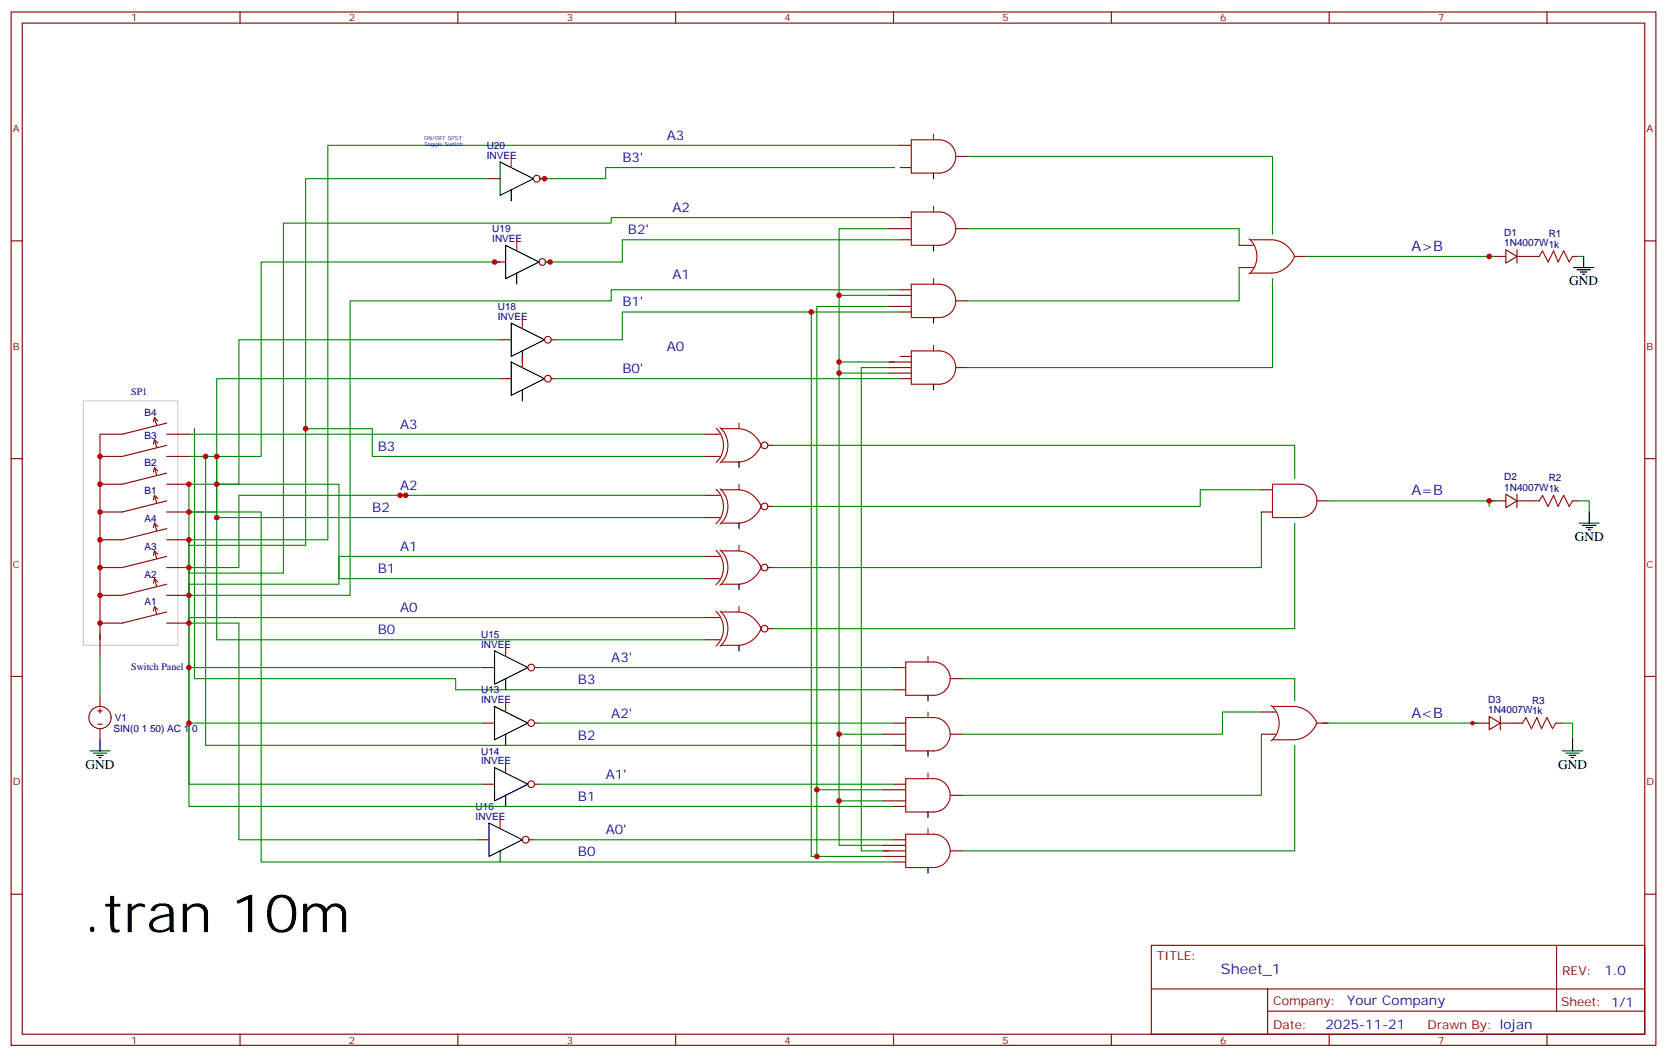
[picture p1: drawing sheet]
<svg xmlns="http://www.w3.org/2000/svg" width="529mm" height="336mm" viewBox="0 0 529 336" stroke-linecap="round" stroke-linejoin="round" font-family="sans-serif">
<g fill="none" stroke="#870000" stroke-width=".35">
<path d="M3.5 3.8h522.1v328.1h-522.1zM7.1 7.3h515v321.1h-515zM76.2 3.8v3.5M145.3 3.8v3.5M214.5 3.8v3.5M283.6 3.8v3.5M352.8 3.8v3.5M421.9 3.8v3.5M491.1 3.8v3.5M155.2 56.7h3.5M171.4 56.7h1.5M285.8 46.1h3.5"/>
<path d="M285.8 53.2h3.5M303.4 49.7h3.5M3.5 76.5h3.6M282.2 72.6h7.1M285.8 69.1h3.5M285.8 76.1h3.5M303.4 72.6h3.5M393.3 77.9h3.6M478 79.3l3.5 2.1-3.5 2.1zM481.5 79.3v4.2M522.1 76.5h3.5M157 83.2h3.5"/>
<path d="M173.2 83.2h1.4M282.2 97.3h7.1M282.2 93.8h7.1M285.8 92h3.5M285.8 99.1h3.5M303.4 95.5h3.5M393.3 84.9h3.6M411 81.4h3.5M472.7 81.4h5.3M481.5 81.4h7.1M499.2 81.4h1.7M158.7 107.9h3.6"/>
<path d="M175 107.9h1.4M282.2 118.5h7.1M282.2 116.7h7.1M282.2 114.9h7.1M285.8 113.2h3.5M303.4 116.7h3.5M49 139.6l.7 2.5M49 132.6l.7 2.4M50.1 133.6l-1.1-1-.3 1.4M52.9 134.3l-14.1 3.6h-7.1v70.5M52.9 137.9h7.1M158.7 120.2h3.6"/>
<path d="M175 120.2h1.4M224 137.9h3.5M285.8 120.2h3.5M3.5 145.6h3.6M49 157.3l.7 2.4M49 148.4l.7 2.5M50.1 158.3l-1.1-1-.3 1.4M50.1 149.5l-1.1-1.1-.3 1.5M50.1 140.7l-1.1-1.1-.3 1.4M52.9 159l-14.1 3.6h-7.1M52.9 150.2l-14.1 3.5h-7.1M52.9 153.7h7.1"/>
<path d="M52.9 141.4l-14.1 3.5h-7.1M52.9 144.9h7.1M224 144.9h3.5M224 157.3h3.5M243.8 141.4h1.4M400.4 155.5h3.5M418 159h3.6M472.7 159h5.3M478 156.9l3.5 2.1-3.5 2.1zM481.5 159h7.1M481.5 156.9v4.2M499.2 159h1.7"/>
<path d="M522.1 145.6h3.5M49 174.9l.7 2.5M49 166.1l.7 2.5M50.1 176l-1.1-1.1-.3 1.4M50.1 167.1l-1.1-1-.3 1.4M52.9 176.7l-14.1 3.5h-7.1M52.9 167.9l-14.1 3.5h-7.1M52.9 171.4h7.1M52.9 162.6h7.1M224 176.7h3.5M224 164.3h3.5M243.8 160.8h1.4"/>
<path d="M400.4 162.6h3.5M49 192.5l.7 2.5M49 183.7l.7 2.5M50.1 193.6l-1.1-1.1-.3 1.5M50.1 184.8l-1.1-1.1-.3 1.4M52.9 194.3l-14.1 3.5h-7.1M52.9 197.8h7.1M52.9 185.5l-14.1 3.5h-7.1M52.9 189h7.1M52.9 180.2h7.1M224 196.1h3.5M224 183.7h3.5"/>
<path d="M243.8 180.2h1.4M243.8 199.6h1.4M3.5 214.8h3.6M153.5 211.9h3.5M169.7 211.9h1.4M224 203.1h3.5M284 211.9h3.5M284 219h3.5M301.6 215.5h3.6M522.1 214.8h3.5M31 225.7h1.5M31 229.9h1.5"/>
<path d="M31.7 220.8v3.5M31.7 225v1.4M31.7 231.4v3.5M153.5 229.6h3.5M169.7 229.6h1.4M280.5 233.1h7M284 229.6h3.5M284 236.6h3.5M301.6 233.1h3.6M400.4 233.1h3.5M400.4 226.1h3.5M418 229.6h3.6"/>
<path d="M467.4 229.6h5.3M472.7 227.5l3.5 2.1-3.5 2.1zM476.2 229.6h7.1M476.2 227.5v4.2M493.9 229.6h1.8M153.5 249h3.5M169.7 249h1.4M280.5 254.3h7M280.5 250.8h7M284 249h3.5M284 256h3.5M301.6 252.5h3.6"/>
<path d="M151.7 266.6h3.5M167.9 266.6h1.4M280.5 271.9h7M280.5 268.4h7M280.5 270.2h7M284 266.6h3.5M284 273.7h3.5M301.6 270.2h3.6M3.5 283.9h3.6M522.1 283.9h3.5M365.5 300.1h156.6v28.3h-156.6zM365.5 314h156.5"/>
<path d="M402.4 314v14.1M494.1 300.2v20.8M76.2 328.4v3.5M145.3 328.4v3.5M214.5 328.4v3.5M283.6 328.4v3.5M352.8 328.4v3.5M402.4 321h119.6M421.9 328.4v3.5M491.1 328.4v3.5"/>
<circle cx="170.4" cy="56.7" r="1.06"/>
<circle cx="172.2" cy="83.2" r="1.06"/>
<circle cx="173.9" cy="107.9" r="1.06"/>
<circle cx="173.9" cy="120.2" r="1.06"/>
<circle cx="242.7" cy="141.4" r="1.06"/>
<circle cx="242.7" cy="160.8" r="1.06"/>
<circle cx="242.7" cy="180.2" r="1.06"/>
<circle cx="242.7" cy="199.6" r="1.06"/>
<circle cx="168.6" cy="211.9" r="1.06"/>
<circle cx="31.7" cy="227.8" r="3.5"/>
<circle cx="168.6" cy="229.6" r="1.06"/>
<circle cx="168.6" cy="249" r="1.06"/>
<circle cx="166.9" cy="266.6" r="1.06"/>
</g>
<g fill="none" stroke="#008700" stroke-width=".35">
<path d="M155.2 56.7h-58.2v81.2h-37M284 53.2h-91.7v3.5h-21.2M285.8 46.1h-181.7v125.3h-44.1M306.9 49.7h97v24.7M282.2 72.6h-15.9v195.8h14.2M285.8 76.1h-88.2v7.1h-24.7M285.8 69.1h-91.8v1.7h-104v111.2h-30v-1.8h15.8v-22.9h53M306.9 72.6h86.4v5.3M158.7 83.2h-75.8v61.7h-22.9M257.5 99.1v172.8h1.8M266.3 93.8h15.9M282.2 97.3h-22.9v174.6h21.2"/>
<path d="M285.8 99.1h-88.2v8.8h-21.2M285.8 92h-91.8v3.5h-82.9v93.5h-51.1v-3.5h47.6v-8.8h116.4M393.3 84.9v10.6h-86.4M403.9 88.5v28.2h-97M414.5 81.4h60M500.9 81.4h1.8M158.7 107.9h-82.9v45.8h-15.8v102.3h224M266.3 118.5h15.9M266.3 114.9h17.7M284 116.7h-10.6v153.5h8.8M61.7 136.1v79.4h82.9v3.5h139.4M97 136.1h21.2v8.8h105.8"/>
<path d="M158.7 120.2h-89.9v42.4h-8.8h22.9v111.1h201.1M176.4 120.2h109.4M224 137.9h-127v35.2h-37v-1.7M65.3 144.9v91.7h218.7M68.8 153.7h38.8v30h116.4M68.8 144.9v19.4h155.2M127 157.3h97M245.2 141.4h165.8v10.6M400.4 155.5h-19.4v5.3h-135.8M421.6 159h52.9M472.7 159v1.8M500.9 159h3.6v3.6"/>
<path d="M60 171.4v40.5h93.5M68.8 164.3v38.8h155.2M400.4 162.6v17.6h-155.2M411 166.1v33.5h-165.8M224 196.1h-164v1.7h15.8v68.8h75.9M31.7 208.4v12.4M60 211.9v17.7h93.5M171.1 211.9h112.9M305.2 215.5h105.8v7M60 229.6v19.4h93.5M171.1 229.6h112.9M266.3 233.1h14.2"/>
<path d="M400.4 233.1v19.4h-95.2M400.4 226.1h-12.3v7h-82.9M411 236.6v33.6h-105.8M419.8 229.6h49.4M495.7 229.6h3.5v5.3M171.1 249h112.9M259.3 250.8h21.2M266.3 254.3h14.2M169.3 266.6h114.7"/>
</g>
<g fill="none" stroke="#000" stroke-width=".35">
<path d="M158.7 51.4l10.6 5.3-10.6 5.3zM296.3 55v1.7M160.5 77.9l10.6 5.3-10.6 5.3zM162.3 60.3v3.5M296.3 77.9v1.8M164 86.7v3.5M499.5 84.9h6.4M500.6 85.7h4.2M501.6 86.4h2.2M502.4 87.1h.7M502.7 81.4v3.5M162.3 102.6l10.6 5.3-10.6 5.3z"/>
<path d="M162.3 114.9l10.6 5.3-10.6 5.3zM165.8 111.4v3.5M296.3 100.8v1.8M165.8 123.8v3.5M296.3 122v1.8M234.6 146.7v1.7M234.6 166.1v1.8M501.3 166.1h6.3M502.4 166.8h4.2M503.4 167.5h2.1M504.1 168.2h.7M504.5 162.6v3.5"/>
<path d="M234.6 185.5v1.8M157 206.7l10.6 5.2-10.6 5.3zM160.5 215.5v3.5M234.6 204.9v1.8M28.6 238.4h6.3M29.6 239.1h4.3M30.7 239.8h2.1M31.7 234.9v3.5M157 224.3l10.6 5.3-10.6 5.3zM160.5 233.1v3.5M294.6 220.8v1.7M294.6 238.4v1.8"/>
<path d="M496 238.4h6.4M497.1 239.1h4.2M498.1 239.8h2.1M499.2 234.9v3.5M31.4 240.5h.7M157 243.7l10.6 5.3-10.6 5.3zM160.5 252.5v3.5M294.6 257.8v1.8M498.8 240.5h.7M155.2 261.3l10.6 5.3-10.6 5.3zM158.7 270.2v3.5M294.6 275.4v1.8"/>
</g>
<g fill="none" stroke="#a10000" stroke-width=".35">
<path d="M289.3 44.4h8.8a5.3 5.3 0 0 1 5.3 5.3 5.3 5.3 0 0 1-5.3 5.3h-8.8zM289.3 67.3h8.8a5.3 5.3 0 0 1 5.3 5.3 5.3 5.3 0 0 1-5.3 5.3h-8.8zM396.5 75.8a7.4 7.4 0 0 1 0 11.2M396.9 76.1h6.7a8.2 8.2 0 0 1 7.3 5.3 8.2 8.2 0 0 1-7.3 5.3h-6.7M396.9 77.9h1M289.3 90.2h8.8a5.3 5.3 0 0 1 5.3 5.3 5.3 5.3 0 0 1-5.3 5.3h-8.8zM396.9 84.9h1M488.6 81.4l1.1-1.7 1.7 3.5 1.8-3.5 1.4 3.5 1.8-3.5 1.7 3.5 1.1-1.8M289.3 111.4h8.8a5.3 5.3 0 0 1 5.3 5.3 5.3 5.3 0 0 1-5.3 5.3h-8.8zM227.3 135.9a7.5 7.5 0 0 1 0 10.9M227.5 137.9h1.1M228.6 135.8a7.4 7.4 0 0 1 0 11.2"/>
<path d="M229 136.1h5.2a8.2 8.2 0 0 1 7.1 4.6M227.3 155.3a7.5 7.5 0 0 1 0 11M227.5 157.3h1.1M227.5 144.9h1.1M228.6 155.2a7.4 7.4 0 0 1 0 11.2M229 155.5h5.2a8.2 8.2 0 0 1 7.1 4.6M241.3 142.1a8.2 8.2 0 0 1-7.1 4.6h-5.2M241.3 140.7a1.07 1.07 0 0 1 0 1.4M403.9 153.7h8.8a5.3 5.3 0 0 1 5.3 5.3 5.3 5.3 0 0 1-5.3 5.3h-8.8zM488.6 159l1.1-1.7 1.7 3.5 1.8-3.5 1.4 3.5 1.8-3.5 1.7 3.5 1.1-1.8M227.3 174.7a7.5 7.5 0 0 1 0 11M227.5 176.7h1.1"/>
<path d="M227.5 164.3h1.1M228.6 174.6a7.4 7.4 0 0 1 0 11.2M229 174.9h5.2a8.2 8.2 0 0 1 7.1 4.6M241.3 161.5a8.2 8.2 0 0 1-7.1 4.6h-5.2M241.3 179.5a1.07 1.07 0 0 1 0 1.4M241.3 160.1a1.07 1.07 0 0 1 0 1.4M227.3 194.1a7.5 7.5 0 0 1 0 11M227.5 196.1h1.1M227.5 183.7h1.1M228.6 194a7.4 7.4 0 0 1 0 11.2M229 194.3h5.2a8.2 8.2 0 0 1 7.1 4.6M241.3 180.9a8.2 8.2 0 0 1-7.1 4.6h-5.2"/>
<path d="M241.3 198.9a1.07 1.07 0 0 1 0 1.4M227.5 203.1h1.1M241.3 200.3a8.2 8.2 0 0 1-7.1 4.6h-5.2M287.5 210.2h8.8a5.3 5.3 0 0 1 5.3 5.3 5.3 5.3 0 0 1-5.3 5.3h-8.8zM287.5 227.8h8.8a5.3 5.3 0 0 1 5.3 5.3 5.3 5.3 0 0 1-5.3 5.3h-8.8zM403.5 224a7.4 7.4 0 0 1 0 11.2M403.9 224.3h6.7a8.2 8.2 0 0 1 7.4 5.3 8.2 8.2 0 0 1-7.4 5.3h-6.7M403.9 226.1h1.1M403.9 233.1h1.1M483.3 229.6l1.1-1.8 1.7 3.6 1.8-3.6 1.4 3.6 1.8-3.6 1.7 3.6 1.1-1.8M287.5 247.2h8.8a5.3 5.3 0 0 1 5.3 5.3 5.3 5.3 0 0 1-5.3 5.3h-8.8zM287.5 264.9h8.8a5.3 5.3 0 0 1 5.3 5.3 5.3 5.3 0 0 1-5.3 5.2h-8.8z"/>
</g>
<path d="M26.5 127.3h29.9v77.6h-29.9z" fill="none" stroke="#ccc" stroke-width=".35"/>
<g fill="none" stroke="#f00" stroke-width=".35">
<path d="M162.3 49.7v3.5M296.3 42.6v1.8M164 76.1v3.6M296.3 65.5v1.8M296.3 88.5v1.7M165.8 100.8v3.6M165.8 113.2v3.5M296.3 109.6v1.8M234.6 134.3v1.8M234.6 153.7v1.8M234.6 173.1v1.8M234.6 192.5v1.8"/>
<path d="M160.5 204.9v3.5M294.6 208.4v1.8M160.5 222.5v3.6M294.6 226.1v1.7M158.7 259.6v3.5M160.5 241.9v3.6M294.6 245.5v1.7M294.6 263.1v1.8"/>
</g>
<g fill="#c00">
<circle cx="467.4" cy="229.6" r=".71"/>
<circle cx="472.7" cy="81.4" r=".88"/>
<circle cx="60" cy="162.6" r=".88"/>
<circle cx="60" cy="153.7" r=".88"/>
<circle cx="60" cy="229.6" r=".88"/>
<circle cx="65.3" cy="144.9" r=".88"/>
<circle cx="60" cy="211.9" r=".88"/>
<circle cx="60" cy="197.8" r=".88"/>
<circle cx="60" cy="171.4" r=".88"/>
<circle cx="68.8" cy="164.3" r=".88"/>
<circle cx="68.8" cy="153.7" r=".88"/>
<circle cx="60" cy="189" r=".88"/>
<circle cx="68.8" cy="144.9" r=".88"/>
<circle cx="60" cy="180.2" r=".88"/>
<circle cx="127" cy="157.3" r=".88"/>
<circle cx="128.8" cy="157.3" r=".88"/>
<circle cx="97" cy="136.1" r=".88"/>
<circle cx="157" cy="83.2" r=".88"/>
<circle cx="257.5" cy="99.1" r=".88"/>
<circle cx="31.8" cy="197.8" r=".88"/>
<circle cx="31.8" cy="189" r=".88"/>
<circle cx="31.8" cy="180.2" r=".88"/>
<circle cx="31.8" cy="171.4" r=".88"/>
<circle cx="31.8" cy="162.6" r=".88"/>
<circle cx="31.8" cy="144.9" r=".88"/>
<circle cx="31.8" cy="153.7" r=".88"/>
<circle cx="259.3" cy="271.9" r=".88"/>
<circle cx="266.3" cy="233.1" r=".88"/>
<circle cx="266.3" cy="93.8" r=".88"/>
<circle cx="266.3" cy="254.3" r=".88"/>
<circle cx="266.3" cy="114.9" r=".88"/>
<circle cx="259.3" cy="250.8" r=".88"/>
<circle cx="266.3" cy="118.5" r=".88"/>
<circle cx="174.6" cy="83.2" r=".88"/>
<circle cx="172.9" cy="56.7" r=".88"/>
<circle cx="472.7" cy="159" r=".88"/>
</g>
<text font-size="16.9" x="26.5" y="295.9">.tran 10m</text>
<g font-size="4.6" fill="#00f">
<text x="448" y="79.7">A&gt;B</text>
<text x="448" y="157.3">A=B</text>
<text x="448" y="227.8">A&lt;B</text>
<text x="387.6" y="309.2">Sheet_1</text>
</g>
<g font-size="4.2" fill="#00f">
<text x="211.7" y="44.4">A3</text>
<text x="197.6" y="51.4">B3'</text>
<text x="213.4" y="67.3">A2</text>
<text x="199.3" y="74.4">B2'</text>
<text x="213.4" y="88.5">A1</text>
<text x="197.6" y="97.3">B1'</text>
<text x="211.7" y="111.4">A0</text>
<text x="197.6" y="118.5">B0'</text>
<text x="127" y="136.1">A3</text>
<text x="119.9" y="143.2">B3</text>
<text x="127" y="155.5">A2</text>
<text x="118.2" y="162.6">B2</text>
<text x="127" y="174.9">A1</text>
<text x="119.9" y="182">B1</text>
<text x="127" y="194.3">A0</text>
<text x="119.9" y="201.4">B0</text>
<text x="194" y="210.2">A3'</text>
<text x="183.4" y="217.2">B3</text>
<text x="194" y="227.8">A2'</text>
<text x="183.4" y="234.9">B2</text>
<text x="192.3" y="247.2">A1'</text>
<text x="183.4" y="254.3">B1</text>
<text x="192.3" y="264.9">A0'</text>
<text x="183.4" y="271.9">B0</text>
<text x="509.3" y="309.4">1.0</text>
<text x="427.7" y="319">Your Company</text>
<text x="420.7" y="326.8">2025-11-21</text>
</g>
<g font-size="4.2">
<text x="498.1" y="90.6">GND</text>
<text x="499.9" y="171.7">GND</text>
<text x="27.2" y="244.1">GND</text>
<text x="494.6" y="244.1">GND</text>
</g>
<g font-size="3.9" fill="#800">
<text x="367.2" y="304.7">TITLE:</text>
<text x="495.9" y="309.4">REV:</text>
<text x="404.1" y="318.9">Company:</text>
<text x="495.5" y="319.5">Sheet: 1/1</text>
<text x="404.1" y="326.6">Date:</text>
<text x="453.2" y="326.7">Drawn By: lojan</text>
</g>
<g font-size="3.2" fill="#800">
<text x="41.6" y="6.8">1</text>
<text x="110.8" y="6.8">2</text>
<text x="179.9" y="6.8">3</text>
<text x="249.1" y="6.8">4</text>
<text x="318.2" y="6.8">5</text>
<text x="387.3" y="6.8">6</text>
<text x="456.5" y="6.8">7</text>
<text x="4.1" y="41.9">A</text>
<text x="522.6" y="41.9">A</text>
<text x="4.1" y="111.1">B</text>
<text x="522.6" y="111.1">B</text>
<text x="4.1" y="180.2">C</text>
<text x="522.6" y="180.2">C</text>
<text x="4.1" y="249.3">D</text>
<text x="522.6" y="249.3">D</text>
<text x="41.6" y="331.4">1</text>
<text x="110.8" y="331.4">2</text>
<text x="179.9" y="331.4">3</text>
<text x="249.1" y="331.4">4</text>
<text x="318.2" y="331.4">5</text>
<text x="387.3" y="331.4">6</text>
<text x="456.5" y="331.4">7</text>
</g>
<g font-size="3.2" fill="#000080">
<text x="154.5" y="47.3">U20</text>
<text x="154.5" y="50.4">INVEE</text>
<text x="156.3" y="76.8">INVEE</text>
<text x="156.3" y="73.7">U19</text>
<text x="477.5" y="74.9">D1</text>
<text x="491.6" y="75.3">R1</text>
<text x="477.5" y="78.2">1N4007W1k</text>
<text x="158" y="101.5">INVEE</text>
<text x="158" y="98.4">U18</text>
<text x="41.6" y="125.5">SP1</text>
<text x="45.9" y="132.2">B4</text>
<text x="45.9" y="139.3">B3</text>
<text x="45.9" y="148.1">B2</text>
<text x="477.5" y="155.9">1N4007W1k</text>
<text x="477.5" y="152.5">D2</text>
<text x="491.6" y="152.9">R2</text>
<text x="45.9" y="156.9">B1</text>
<text x="45.9" y="165.7">A4</text>
<text x="45.9" y="174.6">A3</text>
<text x="45.9" y="183.4">A2</text>
<text x="45.9" y="192.2">A1</text>
<text x="152.8" y="202.5">U15</text>
<text x="152.8" y="205.6">INVEE</text>
<text x="41.6" y="212.7">Switch Panel</text>
<text x="152.8" y="220.2">U13</text>
<text x="152.8" y="223.2">INVEE</text>
<text x="472.4" y="226.4">1N4007W1k</text>
<text x="472.4" y="223.3">D3</text>
<text x="486.3" y="223.4">R3</text>
<text x="36" y="232.3">SIN(0 1 50) AC 1 0</text>
<text x="36.4" y="228.9">V1</text>
<text x="152.8" y="239.6">U14</text>
<text x="152.8" y="242.6">INVEE</text>
<text x="151" y="257.2">U16</text>
<text x="151" y="260.3">INVEE</text>
</g>
<g font-size="1.8" fill="#00f">
<text x="134.6" y="44.5">ON/OFF SPST</text>
<text x="134.6" y="46.3">Toggle Switch</text>
</g>
</svg>
